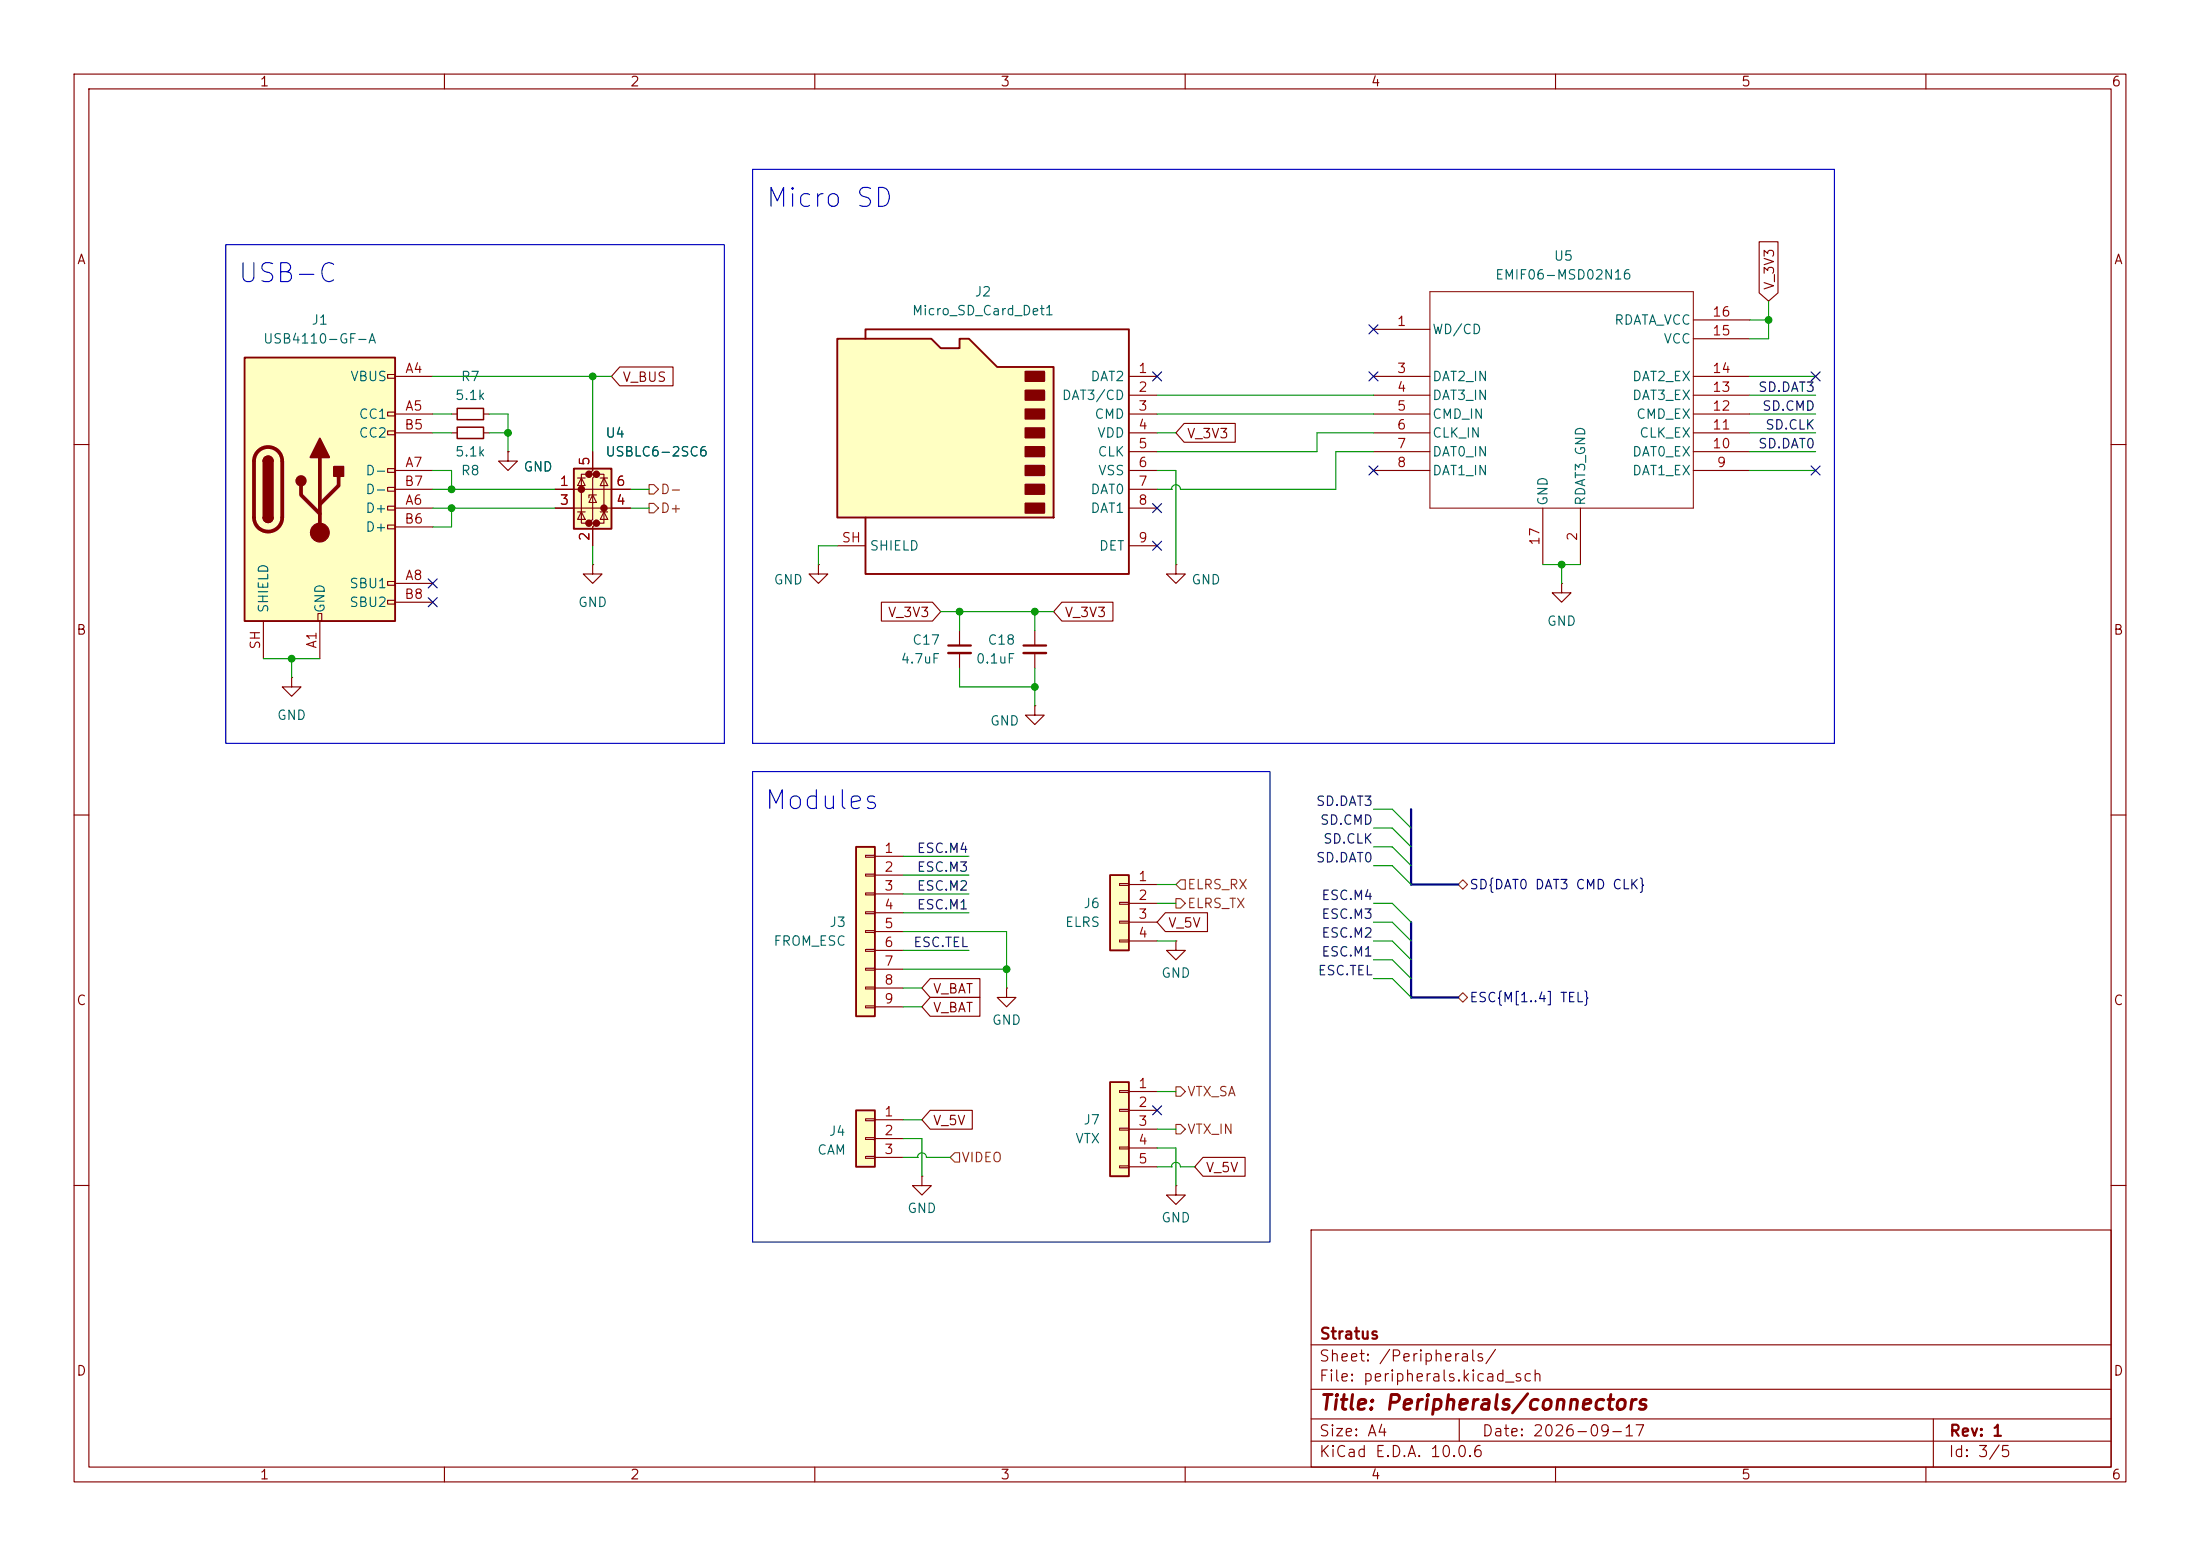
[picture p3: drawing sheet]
<svg xmlns="http://www.w3.org/2000/svg" width="297mm" height="210mm" viewBox="0 0 297 210" stroke-linecap="round" stroke-linejoin="round" font-family="sans-serif">
<g fill="none" stroke="#840000" stroke-width=".15">
<path d="M10 10h277v190h-277zM12 12h273v186h-273zM60 10v2M110 10v2M160 10v2M210 10v2M260 10v2M10 60h2M285 60h2M10 110h2M285 110h2M158.7 127v1.3h1.3l-1.3 1.2-1.2-1.2h1.2"/>
<path d="M158.7 127h.1M10 160h2M177 166h108v32h-108zM285 160h2M60 198v2M110 198v2M160 198v2M177 194.5h108M177 191.5h108M177 187.5h108M177 181.5h108M197 191.5v3"/>
<path d="M210 198v2M260 198v2M261 191.5v6.5"/>
</g>
<path d="M115.6 114.3h2.5v22.9h-2.5z" fill="#ffffc2"/>
<path d="M115.6 114.3h2.5v22.9h-2.5z" fill="none" stroke="#840000" stroke-width=".25"/>
<g fill="none" stroke="#840000" stroke-width=".15">
<path d="M61 58.4h.7M65.3 58.4h.7M110.5 76.2v1.3h-1.3l1.3 1.2 1.3-1.2h-1.3M110.5 76.2h.1M116.8 115.4h1.3v.3h-1.3zM116.8 118h1.3v.2h-1.3zM118.1 115.6h3.8M118.1 118.1h3.8M116.8 120.5h1.3v.3h-1.3zM116.8 123.1h1.3v.2h-1.3zM116.8 125.6h1.3v.3h-1.3zM116.8 128.1h1.3v.3h-1.3z"/>
<path d="M116.8 130.7h1.3v.2h-1.3zM116.8 133.2h1.3v.3h-1.3zM116.8 135.8h1.3v.2h-1.3zM118.1 120.7h3.8M118.1 123.2h3.8M118.1 125.7h3.8M118.1 128.3h3.8M118.1 130.8h3.8M118.1 133.4h3.8M118.1 135.9h3.8M124.5 158.8v1.2h1.2l-1.2 1.3-1.3-1.3h1.3M124.5 158.8h.1"/>
<path d="M158.7 160v1.3h1.3l-1.3 1.3-1.2-1.3h1.2M158.7 160h.1"/>
</g>
<path d="M61.7 57.7h3.6v1.5h-3.6z" fill="none" stroke="#840000" stroke-width=".2"/>
<path d="M113 45.7h12.7l1.3 1.3h2.5v-1.3h1.3l3.8 3.8h7.6v20.4h-29.2z" fill="#ffffc2"/>
<path d="M113 45.7h12.7l1.3 1.3h2.5v-1.3h1.3l3.8 3.8h7.6v20.4h-29.2zM116.8 45.7v-1.2h35.6v33h-35.6v-7.6" fill="none" stroke="#840000" stroke-width=".25"/>
<g fill="#840000" stroke="#840000" stroke-width=".25">
<path d="M138.4 50.2h2.6v1.2h-2.6z"/>
<path d="M138.4 52.7h2.6v1.3h-2.6z"/>
<path d="M138.4 55.2h2.6v1.3h-2.6z"/>
<path d="M138.4 57.8h2.6v1.3h-2.6z"/>
<path d="M138.4 60.3h2.6v1.3h-2.6z"/>
<path d="M138.4 62.9h2.6v1.2h-2.6z"/>
<path d="M138.4 65.4h2.6v1.3h-2.6z"/>
<path d="M138.4 67.9h2.6v1.3h-2.6z"/>
</g>
<g fill="none" stroke="#840000" stroke-width=".15">
<path d="M152.4 50.8h3.8M152.4 53.3h3.8M152.4 55.9h3.8M152.4 58.4h3.8M185.4 50.8h7.6M185.4 53.3h7.6M185.4 55.9h7.6M185.4 58.4h7.6M185.4 44.5h7.6M228.6 50.8h7.6M228.6 53.3h7.6M228.6 55.9h7.6"/>
<path d="M228.6 58.4h7.6M228.6 45.7h7.6M228.6 43.2h7.6M113 73.7h3.8M152.4 61h3.8M152.4 63.5h3.8M152.4 66h3.8M152.4 68.6h3.8M152.4 73.7h3.8M185.4 61h7.6M185.4 63.5h7.6M208.3 68.6v7.6"/>
<path d="M210.8 78.7v1.3h1.3l-1.3 1.3-1.3-1.3h1.3M210.8 78.7h.1M213.4 68.6v7.6M228.6 61h7.6M228.6 63.5h7.6M135.9 133.4v1.2h1.3l-1.3 1.3-1.3-1.3h1.3M135.9 133.4h.1"/>
</g>
<path d="M193 39.4h35.6v29.2h-35.6z" fill="none" stroke="#840000" stroke-width=".14"/>
<path d="M115.6 149.9h2.5v7.6h-2.5z" fill="#ffffc2"/>
<path d="M115.6 149.9h2.5v7.6h-2.5z" fill="none" stroke="#840000" stroke-width=".25"/>
<path d="M61 55.9h.7M65.3 55.9h.7M68.6 61v1.2h1.2l-1.2 1.3-1.3-1.3h1.3M68.6 61h.1M116.8 151h1.3v.3h-1.3zM116.8 153.5h1.3v.3h-1.3zM116.8 156.1h1.3v.2h-1.3zM118.1 151.1h3.8M118.1 153.7h3.8M118.1 156.2h3.8" fill="none" stroke="#840000" stroke-width=".15"/>
<path d="M61.7 55.1h3.6v1.5h-3.6z" fill="none" stroke="#840000" stroke-width=".2"/>
<path d="M33 48.3h20.3v35.5h-20.3z" fill="#ffffc2"/>
<g fill="none" stroke="#840000" stroke-width=".15">
<path d="M52.3 50.5h1v.6h-1zM52.3 55.6h1v.5h-1zM52.3 58.2h1v.5h-1zM53.3 50.8h5.1M53.3 55.9h5.1M53.3 58.4h5.1M52.3 63.2h1v.6h-1zM52.3 65.8h1v.5h-1zM52.3 68.3h1v.5h-1zM52.3 70.9h1v.5h-1zM52.3 78.5h1v.5h-1zM53.3 68.6h5.1"/>
<path d="M53.3 63.5h5.1M53.3 78.7h5.1M53.3 71.1h5.1M53.3 66h5.1M35.6 83.8v5.1M39.4 91.4v1.3h1.2l-1.2 1.3-1.3-1.3h1.3M39.4 91.4h.1M42.9 82.8h.5v1h-.5zM43.2 83.8v5.1M52.3 81h1v.5h-1zM53.3 81.3h5.1"/>
</g>
<path d="M33 48.3h20.3v35.5h-20.3zM35.6 62.2a.64 .64 0 0 1 .6-.6 .64 .64 0 0 1 .6 .6M35.6 69.9a.64 .64 0 0 0 .6 .6 .64 .64 0 0 0 .6-.6" fill="none" stroke="#840000" stroke-width=".25"/>
<path d="M34.8 60.9a1.9 1.9 0 0 1 2.1-.4 1.9 1.9 0 0 1 1.2 1.7v7.7a1.91 1.91 0 0 1-1.9 1.8 1.91 1.91 0 0 1-1.9-1.8v-7.7a1.9 1.9 0 0 1 .5-1.3zM40.6 65.5v1.3l2.6 2.5M43.2 61.7v10.2M45.7 64.3v1.2l-2.5 2.6" fill="none" stroke="#840000" stroke-width=".51"/>
<g fill="#840000" stroke="#840000" stroke-width=".25">
<path d="M35.6 62.2h1.2v7.7h-1.2z"/>
<path d="M35.7 61.8a.64 .64 0 0 1 .7-.2 .64 .64 0 0 1 .4 .6h-1.2z"/>
<path d="M35.6 69.9h1.2a.64 .64 0 0 1-.6 .6 .64 .64 0 0 1-.6-.6z"/>
<path d="M43.2 59.2l1.2 2.5h-2.5z"/>
<path d="M45.1 63h1.3v1.3h-1.3z"/>
<circle cx="40.6" cy="64.9" r=".63"/>
</g>
<circle cx="43.2" cy="71.9" r="1.27" fill="#840000" stroke="#840000" stroke-width=".15"/>
<path d="M149.9 118.1h2.5v10.2h-2.5z" fill="#ffffc2"/>
<path d="M149.9 118.1h2.5v10.2h-2.5z" fill="none" stroke="#840000" stroke-width=".25"/>
<path d="M80 76.2v1.3h1.3l-1.3 1.2-1.3-1.2h1.3M80 76.2h.1M158.7 76.2v1.3h1.3l-1.3 1.2-1.2-1.2h1.2M158.7 76.2h.1M151.1 119.3h1.3v.2h-1.3zM152.4 119.4h3.8M151.1 121.8h1.3v.2h-1.3zM151.1 124.3h1.3v.3h-1.3zM151.1 126.9h1.3v.2h-1.3zM152.4 121.9h3.8M152.4 124.5h3.8M152.4 127h3.8" fill="none" stroke="#840000" stroke-width=".15"/>
<path d="M77.5 63.2h5v8.2h-5z" fill="#ffffc2"/>
<g fill="#840000" stroke="#840000" stroke-width=".51">
<circle cx="78.5" cy="66" r=".25"/>
<circle cx="79.5" cy="64" r=".25"/>
<circle cx="79.5" cy="70.6" r=".25"/>
<circle cx="80.5" cy="64" r=".25"/>
<circle cx="80.5" cy="70.6" r=".25"/>
<circle cx="81.5" cy="68.6" r=".25"/>
</g>
<g fill="none" stroke="#840000" stroke-width=".15">
<path d="M74.9 66h10.2M74.9 68.6h10.2M78 69.1h1M78 64.5h1M78.5 64.5l.5 1h-1zM78.5 69.1l.5 1h-1zM79.5 64h-1v6.6h1M80 61v2.5l-.5 .5h1l-.5 .5v5.6l-.5 .5h1l-.5 .5v2.6M80 66.8l.5 1h-1zM80.5 66.8h-1v.4M80.5 64h1v6.6h-1M81 69.1h1"/>
<path d="M81 64.5h1M81.5 64.5l.5 1h-1zM81.5 69.1l.5 1h-1zM129.5 85.1v2M129.5 88.1v2.1M139.7 95.3v1.2h-1.3l1.3 1.3 1.3-1.3h-1.3M139.7 95.3h.1M139.7 85.1v2M139.7 88.1v2.1"/>
</g>
<path d="M77.5 63.2h5v8.2h-5z" fill="none" stroke="#840000" stroke-width=".25"/>
<path d="M128 87.1h3.1M138.2 87.1h3" fill="none" stroke="#840000" stroke-width=".3"/>
<path d="M128 88.1h3.1M138.2 88.1h3" fill="none" stroke="#840000" stroke-width=".33"/>
<path d="M149.9 146.1h2.5v12.7h-2.5z" fill="#ffffc2"/>
<path d="M149.9 146.1h2.5v12.7h-2.5z" fill="none" stroke="#840000" stroke-width=".25"/>
<g fill="none" stroke="#840000" stroke-width=".15">
<path d="M237.5 32.6h2.5v6.9l-1.2 1.1-1.3-1.1zM83.7 49.5h7.2v2.6h-7.2l-1.2-1.3zM159.9 57.1h6.9v2.6h-6.9l-1.2-1.3zM68.6 61h.1M74.9 66h2.6M74.9 68.6h2.6M80 61v2.5M80 71.1v2.6M82.5 66h2.6M82.5 68.6h2.6M119 81.3h6.9l1.1 1.3-1.1 1.2h-6.9zM143.4 81.3h6.8v2.5h-6.8l-1.2-1.2z"/>
<path d="M125.6 134.6h6.7v2.6h-6.7l-1.1-1.3zM125.6 132.1h6.7v2.5h-6.7l-1.1-1.2zM157.3 123.2h5.7v2.5h-5.7l-1.1-1.2zM125.6 149.9h5.7v2.5h-5.7l-1.1-1.3zM151.1 147.2h1.3v.2h-1.3zM151.1 149.7h1.3v.3h-1.3zM151.1 152.3h1.3v.2h-1.3zM151.1 154.8h1.3v.3h-1.3zM151.1 157.4h1.3v.2h-1.3zM152.4 147.3h3.8M152.4 149.9h3.8M152.4 152.4h3.8"/>
<path d="M152.4 154.9h3.8M152.4 157.5h3.8M162.4 156.2h5.7v2.6h-5.7l-1.1-1.3z"/>
</g>
<path d="M87.6 67.9h.7l.6 .7-.6 .6h-.7zM87.6 65.4h.7l.6 .6-.6 .7h-.7zM159.4 118.7h.6v1.3h-.6l-.7-.6zM197.5 118.7l.6 .7-.6 .6-.7-.6zM158.7 121.3h.7l.6 .6-.6 .7h-.7zM196.8 134.6l.7-.6 .6 .6-.6 .7zM128.9 155.6h.6v1.2h-.6l-.6-.6zM158.7 151.8h.7l.6 .6-.6 .6h-.7zM158.7 146.7h.7l.6 .6-.6 .7h-.7z" fill="none" stroke="#725600" stroke-width=".15"/>
<path d="M190.5 109.2v10.2h6.3M190.5 124.5v10.1h6.3" fill="none" stroke="#000084" stroke-width=".3"/>
<g fill="none" stroke="#009600" stroke-width=".15">
<path d="M58.4 58.4h2.6M58.4 55.9h2.6M58.4 50.8h24.1M66 58.4h2.6M66 55.9h2.6v5.1M80 50.8v10.2M156.2 58.4h2.5M156.2 55.9h29.2M156.2 53.3h29.2M185.4 58.4h-7.6v2.6h-21.6M236.2 58.4h8.9M236.2 55.9h8.9"/>
<path d="M236.2 50.8h8.9M236.2 53.3h8.9M236.2 43.2h2.6M238.8 40.6v5.1h-2.6M58.4 66h16.5M58.4 63.5h2.6v2.5M58.4 68.6h16.5M61 68.6v2.5h-2.6M80 73.7v2.5M85.1 66h2.5M85.1 68.6h2.5M113 73.7h-2.5v2.5"/>
<path d="M156.2 63.5h2.5v12.7M156.2 66h1.9M158.1 66h.1M185.4 61h-5.1v5h-20.9a.61 .61 0 0 0-.7-.6 .61 .61 0 0 0-.6 .6M208.3 76.2h5.1M210.8 76.2v2.5M236.2 61h8.9M236.2 63.5h8.9M35.6 88.9h7.6M39.4 88.9v2.5M127 82.6h15.2M129.5 82.6v2.5"/>
<path d="M129.5 90.2v2.5h10.2M139.7 82.6v2.5M139.7 90.2v5.1M121.9 115.6h8.9M121.9 118.1h8.9M156.2 119.4h2.5M185.4 116.8h2.6l2.5 2.6M185.4 114.3h2.6l2.5 2.5M185.4 109.2h2.6l2.5 2.6M185.4 111.8h2.6l2.5 2.5M121.9 125.7h14v7.7M121.9 130.8h14"/>
<path d="M121.9 133.4h2.6M121.9 128.3h8.9M121.9 135.9h2.6M121.9 120.7h8.9M121.9 123.2h8.9M156.2 121.9h2.5M156.2 127h2.5M185.4 121.9h2.6l2.5 2.6M185.4 127h2.6l2.5 2.5M185.4 124.5h2.6l2.5 2.5M185.4 132.1h2.6l2.5 2.5M185.4 129.5h2.6l2.5 2.6"/>
<path d="M121.9 153.7h2.6v5.1M121.9 151.1h2.6M121.9 156.2h2M123.9 156.2h.1M123.9 156.2a.61 .61 0 0 1 .6-.6 .61 .61 0 0 1 .6 .6h3.2M156.2 154.9h2.5v5.1M156.2 157.5h1.9M156.2 152.4h2.5M156.2 147.3h2.5M158.1 157.5h.1M158.1 157.5a.61 .61 0 0 1 .6-.6 .61 .61 0 0 1 .7 .6h1.9"/>
</g>
<g fill="none" stroke="#000084" stroke-width=".15">
<path d="M155.6 50.2l1.2 1.2M156.8 50.2l-1.2 1.2M184.8 43.8l1.2 1.3M184.8 50.2l1.2 1.2M186 43.8l-1.2 1.3M186 50.2l-1.2 1.2M244.5 50.2l1.2 1.2M245.7 50.2l-1.2 1.2M57.8 78.1l1.2 1.2M59 78.1l-1.2 1.2M155.6 68l1.2 1.2M155.6 73.1l1.2 1.2"/>
<path d="M156.8 68l-1.2 1.2M156.8 73.1l-1.2 1.2M184.8 62.9l1.2 1.2M186 62.9l-1.2 1.2M244.5 62.9l1.2 1.2M245.7 62.9l-1.2 1.2M57.8 80.7l1.2 1.2M59 80.7l-1.2 1.2M155.6 149.3l1.2 1.2M156.8 149.3l-1.2 1.2"/>
</g>
<path d="M30.5 33h67.3v67.3h-67.3zM101.6 22.9h146v77.4h-146zM101.6 104.1h69.8v63.5h-69.8z" fill="none" stroke="#0000c2" stroke-width=".15"/>
<g fill="#009600" stroke="#009600" stroke-width=".14">
<circle cx="39.4" cy="88.9" r=".46"/>
<circle cx="80" cy="50.8" r=".46"/>
<circle cx="210.8" cy="76.2" r=".46"/>
<circle cx="238.8" cy="43.2" r=".46"/>
<circle cx="139.7" cy="92.7" r=".46"/>
<circle cx="139.7" cy="82.6" r=".46"/>
<circle cx="129.5" cy="82.6" r=".46"/>
<circle cx="68.6" cy="58.4" r=".46"/>
<circle cx="61" cy="68.6" r=".46"/>
<circle cx="61" cy="66" r=".46"/>
<circle cx="135.9" cy="130.8" r=".46"/>
</g>
<g font-size="2.5" fill="#0000c2">
<text x="103.2" y="28.6">Micro SD</text>
<text x="32" y="38.8">USB-C</text>
<text x="103.1" y="109.9">Modules</text>
</g>
<text font-size="2" fill="#840000" x="178" y="190.8">Title: Peripherals/connectors</text>
<g font-size="1.5" fill="#840000">
<text x="178" y="184.1">Sheet: /Peripherals/</text>
<text x="178" y="181.1">Stratus</text>
<text x="178" y="186.8">File: peripherals.kicad_sch</text>
<text x="178" y="197">KiCad E.D.A. 10.0.6</text>
<text x="178" y="194.2">Size: A4</text>
<text x="200" y="194.2">Date: 2026-09-17</text>
<text x="263" y="197">Id: 3/5</text>
<text x="263" y="194.2">Rev: 1</text>
</g>
<g font-size="1.3" fill="#840000">
<text x="35" y="12">1</text>
<text x="85" y="12">2</text>
<text x="135" y="12">3</text>
<text x="185" y="12">4</text>
<text x="235" y="12">5</text>
<text x="285" y="12">6</text>
<text x="10.3" y="36">A</text>
<text x="285.3" y="36">A</text>
<text x="239.8" y="39.2" transform="rotate(-90 239.8 39.2)">V_3V3</text>
<text x="84" y="51.9">V_BUS</text>
<text x="160.2" y="59.5">V_3V3</text>
<text x="119.8" y="83.6">V_3V3</text>
<text x="143.6" y="83.6">V_3V3</text>
<text x="10.2" y="86">B</text>
<text x="285.2" y="86">B</text>
<text x="157.6" y="125.5">V_5V</text>
<text x="10.2" y="136">C</text>
<text x="125.9" y="136.9">V_BAT</text>
<text x="125.9" y="134.4">V_BAT</text>
<text x="285.2" y="136">C</text>
<text x="125.9" y="152.2">V_5V</text>
<text x="162.7" y="158.5">V_5V</text>
<text x="10.2" y="186">D</text>
<text x="285.2" y="186">D</text>
<text x="35" y="200">1</text>
<text x="85" y="200">2</text>
<text x="135" y="200">3</text>
<text x="185" y="200">4</text>
<text x="235" y="200">5</text>
<text x="285" y="200">6</text>
</g>
<g font-size="1.3" fill="#006464">
<text x="209.7" y="35.5">U5</text>
<text x="131.5" y="40.3">J2</text>
<text x="201.8" y="38">EMIF06-MSD02N16</text>
<text x="35.4" y="46.7">USB4110-GF-A</text>
<text x="42" y="44.1">J1</text>
<text x="123" y="42.9">Micro_SD_Card_Det1</text>
<text x="193.3" y="45.4">WD/CD</text>
<text x="217.8" y="44.1">RDATA_VCC</text>
<text x="224.5" y="46.7">VCC</text>
<text x="47.2" y="51.8">VBUS</text>
<text x="62.1" y="51.8">R7</text>
<text x="147.1" y="51.8">DAT2</text>
<text x="193.3" y="51.8">DAT2_IN</text>
<text x="220.3" y="51.8">DAT2_EX</text>
<text x="48.3" y="56.8">CC1</text>
<text x="48.3" y="59.4">CC2</text>
<text x="61.3" y="54.3">5.1k</text>
<text x="81.6" y="59.4">U4</text>
<text x="143.3" y="54.3">DAT3/CD</text>
<text x="147.7" y="56.8">CMD</text>
<text x="148" y="59.4">VDD</text>
<text x="193.3" y="54.3">DAT3_IN</text>
<text x="193.3" y="56.8">CMD_IN</text>
<text x="193.3" y="59.4">CLK_IN</text>
<text x="220.3" y="54.3">DAT3_EX</text>
<text x="220.8" y="56.8">CMD_EX</text>
<text x="221.2" y="59.4">CLK_EX</text>
<text x="49.3" y="64.5">D-</text>
<text x="61.3" y="61.9">5.1k</text>
<text x="62.1" y="64.5">R8</text>
<text x="70.6" y="64">GND</text>
<text x="81.6" y="61.9">USBLC6-2SC6</text>
<text x="148.1" y="61.9">CLK</text>
<text x="148.2" y="64.5">VSS</text>
<text x="193.3" y="61.9">DAT0_IN</text>
<text x="193.3" y="64.5">DAT1_IN</text>
<text x="220.3" y="64.5">DAT1_EX</text>
<text x="220.3" y="61.9">DAT0_EX</text>
<text x="49.3" y="69.5">D+</text>
<text x="49.3" y="67">D-</text>
<text x="147.1" y="67">DAT0</text>
<text x="147.1" y="69.5">DAT1</text>
<text x="209.2" y="68.4" transform="rotate(-90 209.2 68.4)">GND</text>
<text x="214.3" y="68.4" transform="rotate(-90 214.3 68.4)">RDAT3_GND</text>
<text x="49.3" y="72.1">D+</text>
<text x="117.3" y="74.6">SHIELD</text>
<text x="148.3" y="74.6">DET</text>
<text x="36.5" y="82.8" transform="rotate(-90 36.5 82.8)">SHIELD</text>
<text x="44.1" y="82.8" transform="rotate(-90 44.1 82.8)">GND</text>
<text x="47.1" y="79.7">SBU1</text>
<text x="47.1" y="82.2">SBU2</text>
<text x="77.9" y="82.2">GND</text>
<text x="104.4" y="79.2">GND</text>
<text x="160.8" y="79.2">GND</text>
<text x="121.5" y="89.9">4.7uF</text>
<text x="123.1" y="87.3">C17</text>
<text x="131.7" y="89.9">0.1uF</text>
<text x="133.2" y="87.3">C18</text>
<text x="208.8" y="84.8">GND</text>
<text x="37.3" y="97.5">GND</text>
<text x="133.6" y="98.2">GND</text>
<text x="111.9" y="125.4">J3</text>
<text x="143.7" y="125.4">ELRS</text>
<text x="146.2" y="122.9">J6</text>
<text x="104.3" y="128">FROM_ESC</text>
<text x="156.7" y="132.3">GND</text>
<text x="133.8" y="138.6">GND</text>
<text x="111.8" y="153.6">J4</text>
<text x="145.1" y="154.6">VTX</text>
<text x="146.2" y="152.1">J7</text>
<text x="110.2" y="156.2">CAM</text>
<text x="122.4" y="164">GND</text>
<text x="156.7" y="165.3">GND</text>
</g>
<g font-size="1.3" fill="#a90000">
<text x="188.5" y="44.3">1</text>
<text x="231.1" y="45.6">15</text>
<text x="231.1" y="43">16</text>
<text x="54.6" y="50.7">A4</text>
<text x="153.6" y="50.7">1</text>
<text x="153.6" y="53.2">2</text>
<text x="188.5" y="50.7">3</text>
<text x="188.5" y="53.2">4</text>
<text x="231.1" y="53.2">13</text>
<text x="231.1" y="50.7">14</text>
<text x="54.5" y="58.3">B5</text>
<text x="54.6" y="55.7">A5</text>
<text x="153.6" y="55.7">3</text>
<text x="153.6" y="58.3">4</text>
<text x="188.5" y="55.7">5</text>
<text x="188.5" y="58.3">6</text>
<text x="231.1" y="58.3">11</text>
<text x="231.1" y="55.7">12</text>
<text x="54.5" y="65.9">B7</text>
<text x="54.6" y="63.4">A7</text>
<text x="75.5" y="65.9">1</text>
<text x="79.9" y="63" transform="rotate(-90 79.9 63)">5</text>
<text x="83.1" y="65.9">6</text>
<text x="153.6" y="60.8">5</text>
<text x="153.6" y="63.4">6</text>
<text x="153.6" y="65.9">7</text>
<text x="188.5" y="60.8">7</text>
<text x="188.5" y="63.4">8</text>
<text x="231.1" y="60.8">10</text>
<text x="231.7" y="63.4">9</text>
<text x="54.5" y="71">B6</text>
<text x="54.6" y="68.4">A6</text>
<text x="75.5" y="68.4">3</text>
<text x="83.1" y="68.4">4</text>
<text x="153.6" y="68.4">8</text>
<text x="79.9" y="73.1" transform="rotate(-90 79.9 73.1)">2</text>
<text x="113.5" y="73.5">SH</text>
<text x="153.6" y="73.5">9</text>
<text x="208.1" y="73.7" transform="rotate(-90 208.1 73.7)">17</text>
<text x="213.2" y="73.1" transform="rotate(-90 213.2 73.1)">2</text>
<text x="54.5" y="81.1">B8</text>
<text x="54.6" y="78.6">A8</text>
<text x="35.4" y="87.8" transform="rotate(-90 35.4 87.8)">SH</text>
<text x="43" y="87.6" transform="rotate(-90 43 87.6)">A1</text>
<text x="119.3" y="115.4">1</text>
<text x="119.3" y="118">2</text>
<text x="153.6" y="119.2">1</text>
<text x="119.3" y="120.5">3</text>
<text x="119.3" y="123.1">4</text>
<text x="119.3" y="125.6">5</text>
<text x="153.6" y="121.8">2</text>
<text x="153.6" y="124.3">3</text>
<text x="119.3" y="128.1">6</text>
<text x="119.3" y="130.7">7</text>
<text x="153.6" y="126.9">4</text>
<text x="119.3" y="133.2">8</text>
<text x="119.3" y="135.8">9</text>
<text x="153.6" y="147.2">1</text>
<text x="153.6" y="149.7">2</text>
<text x="119.3" y="151">1</text>
<text x="119.3" y="153.5">2</text>
<text x="153.6" y="152.3">3</text>
<text x="153.6" y="154.8">4</text>
<text x="119.3" y="156.1">3</text>
<text x="153.6" y="157.3">5</text>
</g>
<g font-size="1.3" fill="#0f0f0f">
<text x="237.3" y="53.2">SD.DAT3</text>
<text x="237.8" y="55.8">SD.CMD</text>
<text x="238.2" y="58.3">SD.CLK</text>
<text x="237.3" y="60.8">SD.DAT0</text>
<text x="177.6" y="109.1">SD.DAT3</text>
<text x="178.1" y="111.6">SD.CMD</text>
<text x="123.7" y="115.4">ESC.M4</text>
<text x="123.7" y="118">ESC.M3</text>
<text x="177.6" y="116.7">SD.DAT0</text>
<text x="178.5" y="114.2">SD.CLK</text>
<text x="123.7" y="123.1">ESC.M1</text>
<text x="123.7" y="120.5">ESC.M2</text>
<text x="178.3" y="121.8">ESC.M4</text>
<text x="178.3" y="124.3">ESC.M3</text>
<text x="123.2" y="128.1">ESC.TEL</text>
<text x="177.8" y="132">ESC.TEL</text>
<text x="178.3" y="126.9">ESC.M2</text>
<text x="178.3" y="129.4">ESC.M1</text>
</g>
<g font-size="1.3" fill="#725600">
<text x="89.1" y="69.5">D+</text>
<text x="89.1" y="67">D-</text>
<text x="160.2" y="120.3">ELRS_RX</text>
<text x="160.2" y="122.9">ELRS_TX</text>
<text x="160.2" y="148.3">VTX_SA</text>
<text x="160.2" y="153.4">VTX_IN</text>
<text x="129.7" y="157.2">VIDEO</text>
</g>
<g font-size="1.3" fill="#000084">
<text x="198.3" y="120.3">SD{DAT0 DAT3 CMD CLK}</text>
<text x="198.3" y="135.6">ESC{M[1..4] TEL}</text>
</g>
</svg>
